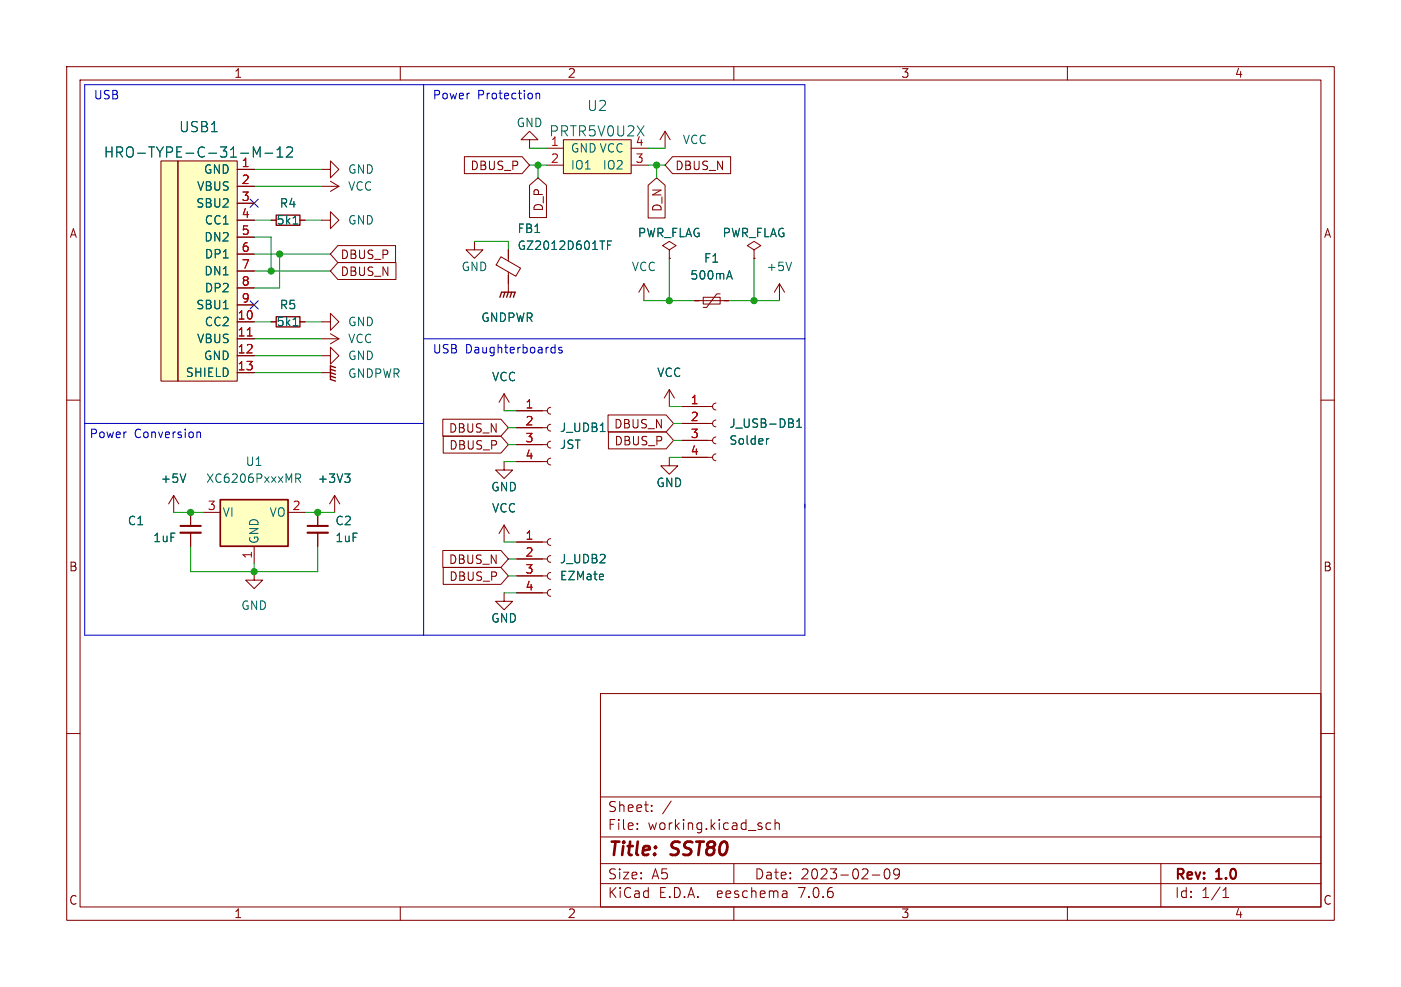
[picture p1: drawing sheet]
<svg xmlns="http://www.w3.org/2000/svg" width="210mm" height="148mm" viewBox="0 0 210 148" stroke-linecap="round" stroke-linejoin="round" font-family="sans-serif">
<g fill="none" stroke="#840000" stroke-width=".15">
<path d="M10 10h190v128h-190zM12 12h186v124h-186zM60 10v2M99.7 19.7l-.8 1.3M99.7 19.7v2.5M99.7 19.7l.8 1.3M110 10v2M160 10v2M24.1 24.1h2.6v33.1h-2.6zM26.7 24.1h8.9v33.1h-8.9zM35.6 25.4h2.5M35.6 27.9h2.5"/>
<path d="M35.6 30.5h2.5M35.6 33h2.5M35.6 35.6h2.5M35.6 38.1h2.5M40.6 33h.8M45 33h.7M48.3 33h1.2v-1.2l1.3 1.2-1.3 1.3v-1.3M48.3 25.4h1.2v-1.3l1.3 1.3-1.3 1.3v-1.3M48.3 27.9h2.5M49.5 27.2l1.3 .7M50.6 39.4h8.8v2.5h-8.8l-1.1-1.3zM50.6 36.8h8.7v2.6h-8.7l-1.1-1.3z"/>
<path d="M50.8 27.9l-1.3 .8M69.6 23.5h8.7l1.1 1.3-1.1 1.2h-8.7zM71.1 36.2v1.3h1.3l-1.3 1.2-1.3-1.2h1.3M75.1 38.5l2.9 1.7-.7 1.2-2.9-1.7zM76.2 37.5v1.6M79.4 27.8l1.2-1.1 1.3 1.1v4.8h-2.5zM79.4 21h1.2l-1.2-1.3-1.3 1.3h1.3v1.2M81.9 22.2h2.6M81.9 24.8h2.6M84.5 21h10.1v5h-10.1zM94.6 22.2h2.6M94.6 24.8h2.6"/>
<path d="M97.2 27.8l1.2-1.1 1.3 1.1v4.9h-2.5zM100.3 37.5l1-.7-1-.6-1 .6 1 .7v1.2M100.3 38.7h.1M100.8 23.5h8.7v2.5h-8.7l-1.1-1.2zM113 37.5l1-.7-1-.6-1 .6 1 .7v1.2M113 38.7h.1M10 60h2M35.6 48.3h2.5M35.6 50.8h2.5M35.6 53.3h2.5M35.6 55.9h2.5M35.6 40.6h2.5"/>
<path d="M35.6 43.2h2.5M35.6 45.7h2.5M40.6 48.3h.8M45 48.3h.7M48.3 48.3h1.2v-1.3l1.3 1.3-1.3 1.2v-1.2M48.3 53.3h1.2v-1.2l1.3 1.2-1.3 1.3v-1.3M48.3 50.8h2.5M48.3 55.9h1.2M49.5 50l1.3 .8M50.8 50.8l-1.3 .8M75.6 59.1v2.5M75.6 59.1l-.8 1.2"/>
<path d="M75.6 59.1l.7 1.2M76.2 40.8v3M96.5 42.5l-.7 1.3M96.5 42.5v2.6M96.5 42.5l.8 1.3M100.3 58.4l-.7 1.3M100.3 58.4v2.6M100.3 58.4l.8 1.3M104.1 45.1h5.1M105.4 44.6h2.5v1h-2.5zM107.9 44.1h-.5l-1.5 2h-.5M116.8 42.5l-.7 1.3"/>
<path d="M116.8 42.5v2.6M116.8 42.5l.8 1.3M198 60h2M26 74.3l-.7 1.3M26 74.3v2.5M26 74.3l.8 1.3M28.6 76.8v2.1M28.6 79.9v2M30.5 76.8h2.5M43.2 76.8h2.5M47.6 76.8v2.1M47.6 79.9v2"/>
<path d="M50.2 74.3l-.8 1.3M50.2 74.3v2.5M50.2 74.3l.7 1.3M66.4 62.9h8.7l1.1 1.2-1.1 1.3h-8.7zM66.4 65.4h8.7l1.1 1.3-1.1 1.2h-8.7zM75.6 69.2v1.3h1.2l-1.2 1.3-1.3-1.3h1.3M75.6 78.7l-.8 1.3M75.6 78.7v2.6M75.6 78.7l.7 1.3M77.5 69.2h4.5M77.5 66.7h4.5M77.5 64.1h4.5"/>
<path d="M77.5 61.6h4.5M82.5 68.7a.51 .51 0 0 0-.5 .5 .51 .51 0 0 0 .5 .5M82.5 66.2a.51 .51 0 0 0-.5 .5 .51 .51 0 0 0 .5 .5M82.5 63.6a.51 .51 0 0 0-.5 .5 .51 .51 0 0 0 .5 .5M82.5 61.1a.51 .51 0 0 0-.5 .5 .51 .51 0 0 0 .5 .5M91.1 62.2h8.8l1.1 1.3-1.1 1.3h-8.8zM91.2 64.8h8.7l1.1 1.2-1.1 1.3h-8.7zM100.3 68.6v1.3h1.3l-1.3 1.2-1.2-1.2h1.2M102.2 68.6h4.6M102.2 66h4.6M102.2 63.5h4.6M102.2 61h4.6"/>
<path d="M107.3 68.1a.51 .51 0 0 0-.5 .5 .51 .51 0 0 0 .5 .5M107.3 65.5a.51 .51 0 0 0-.5 .5 .51 .51 0 0 0 .5 .5M107.3 63a.51 .51 0 0 0-.5 .5 .51 .51 0 0 0 .5 .5M107.3 60.5a.51 .51 0 0 0-.5 .5 .51 .51 0 0 0 .5 .5M38.1 85.7v1.3h1.3l-1.3 1.3-1.3-1.3h1.3M38.1 81.9v2.6M66.4 82.5h8.7l1.1 1.3-1.1 1.3h-8.7zM66.4 85.1h8.7l1.1 1.3-1.1 1.2h-8.7zM75.6 88.9v1.3h1.2l-1.2 1.2-1.3-1.2h1.3M77.5 88.9h4.5M77.5 86.4h4.5M77.5 83.8h4.5"/>
<path d="M77.5 81.3h4.5M82.5 88.4a.51 .51 0 0 0-.5 .5 .51 .51 0 0 0 .5 .5M82.5 85.9a.51 .51 0 0 0-.5 .5 .51 .51 0 0 0 .5 .5M82.5 83.3a.51 .51 0 0 0-.5 .5 .51 .51 0 0 0 .5 .5M82.5 80.8a.51 .51 0 0 0-.5 .5 .51 .51 0 0 0 .5 .5M10 110h2M90 104h108v32h-108zM90 119.5h108M198 110h2M60 136v2M90 132.5h108M90 129.5h108"/>
<path d="M90 125.5h108M95.5 124.2v.2M95.5 123.5v.1M97.7 121.5v.2M97.7 120.8v.1M100.6 120.1l-1.3 1.9M110 136v2M110 129.5v3M115.5 123.5l-.4-.1-.3 .3v.4l.2 .2h.5M116.2 123.5a.37 .37 0 0 1 .6 .1v.8M116.2 122.9v1.5M117.9 133.7l.1 .9"/>
<path d="M118 134.5l-.2 .1M118 133.9l-.2 .1M130.8 131.2h1.1M132.7 130.4l.3-.1a.94 .94 0 0 1 0 1.5h-.1a.91 .91 0 0 1-.2-1.4zM134.8 130.9l-.3 .3h-.2l-.3-.3v-.3l.1-.2 .4-.1 .3 .1a.99 .99 0 0 1-.4 1.4h-.3M160 136v2M174 129.5v6.5M183.3 134.6h.9M183.3 133.5l.5-.4v1.5"/>
</g>
<g fill="#ffffc2" stroke="#ffffc2" stroke-width=".15">
<path d="M24.1 24.1h2.6v33.1h-2.6z"/>
<path d="M26.7 24.1h8.9v33.1h-8.9z"/>
<path d="M84.5 21h10.1v5h-10.1z"/>
<path d="M33 74.9h10.2v7h-10.2z"/>
</g>
<path d="M37.1 50.4h.7" fill="none" stroke="#a90000" stroke-width=".15"/>
<g fill="none" stroke="#006464" stroke-width=".15">
<path d="M38 23.6v-1.6l.5 1.1 .5-1.1v1.6M39.7 23h1.2M41.5 23.6h.9M41.5 22.5l.5-.5v1.6M43 22.2l.2-.2 .5 .1a.41 .41 0 0 1 .1 .6l-.9 .9h1M43.9 33.6h.8M91.1 36.7h.4M91.7 36.1h-.6v1.3M118.7 39.3l-.5 1.3M43.9 48.8h.8M109 41.5h.6M109.3 40.6l.5 1.3"/>
<path d="M27.8 71.1l-.4 1.2M44.3 71.7h.6l.2-.2-.1-.3-.2-.1h-.5v1.2M44.6 71.7l.5 .6M51.7 71.1h.8l-.5 .4M52.2 71.5l.3 .3v.3l-.3 .2M90 64.7h.7M115.3 65.8l-.3 .1M119.4 64.1h.8M119.4 63.2l.4-.4v1.3"/>
</g>
<path d="M27.1 79.9h3M46.1 79.9h3" fill="none" stroke="#840000" stroke-width=".33"/>
<path d="M27.1 78.9h3M46.1 78.9h3" fill="none" stroke="#840000" stroke-width=".3"/>
<path d="M41.4 32.3h3.6v1.5h-3.6zM41.4 47.5h3.6v1.5h-3.6zM49.5 56.4l.8 .2M49.5 55.9l.8 .2M49.5 55.4l.8 .2M50.3 55.1l-.8-.2v2l.8 .3M74.9 44.6l.3-.8h2l-.2 .8M75.7 43.8l-.3 .8M76.2 43.8l-.3 .8M76.7 43.8l-.2 .8" fill="none" stroke="#840000" stroke-width=".2"/>
<path d="M33 74.9h10.2v7h-10.2z" fill="none" stroke="#840000" stroke-width=".25"/>
<path d="M12.7 12.7h107.9v82.6h-107.9zM63.5 12.7v82.6M80.4 14v.8M80.4 14.1l.1-.1h.3l.1 .8M63.5 50.8h57.1M82.8 52.1h.4M83.2 51.7v1.2M83.2 52.9h-.4M84.2 52.1h-.3l-.2 .2 .1 .1 .4 .2v.3h-.5M12.7 63.5h50.8M29.5 64.9l.2-.1h.3l.1 .8" fill="none" stroke="#0000c2" stroke-width=".15"/>
<g fill="none" stroke="#009600" stroke-width=".15">
<path d="M38.1 35.6h2.5v5M38.1 33h2.5M38.1 27.9h10.2M38.1 25.4h10.2M38.1 38.1h11.4M41.9 38.1v5.1h-3.8M45.7 33h2.6M71.1 36.2h5.1v1.3M79.4 22.2h2.5M79.4 24.8h2.5M80.6 24.8v1.9M97.2 22.2h2.5"/>
<path d="M97.2 24.8h2.5M98.4 24.8v1.9M100.3 38.7v6.4M113 38.7v6.4M38.1 40.6h11.4M38.1 48.3h2.5M38.1 53.3h10.2M38.1 55.9h10.2M38.1 50.8h10.2M45.7 48.3h2.6M96.5 45.1h7.6M109.2 45.1h7.6"/>
<path d="M26 76.8h4.5M45.7 76.8h4.5M75.6 61.6h1.9M75.6 69.2h1.9M76.2 64.1h1.3M76.2 66.7h1.3M100.3 61h1.9M100.3 68.6h1.9M101 66h1.2M101 63.5h1.2M28.6 81.9v3.8h19v-3.8M38.1 84.5v1.2"/>
<path d="M75.6 88.9h1.9M75.6 81.3h1.9M76.2 86.4h1.3M76.2 83.8h1.3"/>
</g>
<path d="M37.5 29.9l1.2 1.2M38.7 29.9l-1.2 1.2M37.5 45.1l1.2 1.2M38.7 45.1l-1.2 1.2" fill="none" stroke="#000084" stroke-width=".15"/>
<g fill="#009600" stroke="#009600" stroke-width=".15">
<circle cx="80.6" cy="24.8" r=".46"/>
<circle cx="98.4" cy="24.8" r=".46"/>
<circle cx="40.6" cy="40.6" r=".46"/>
<circle cx="41.9" cy="38.1" r=".46"/>
<circle cx="100.3" cy="45.1" r=".46"/>
<circle cx="113" cy="45.1" r=".46"/>
<circle cx="47.6" cy="76.8" r=".46"/>
<circle cx="28.6" cy="76.8" r=".46"/>
<circle cx="38.1" cy="85.7" r=".46"/>
</g>
<g font-size="2.8" fill="#840000">
<text x="91" y="128.9">Title:</text>
<text x="100.7" y="128.9">SST80</text>
</g>
<g font-size="2.1" fill="#006464">
<text x="87.9" y="16.9">U2</text>
<text x="15.5" y="23.9">HRO-TYPE-C-31-M-12</text>
<text x="26.8" y="20">USB1</text>
<text x="82.2" y="20.7">PRTR5V0U2X</text>
</g>
<g font-size="2.1" fill="#840000">
<text x="91" y="124.7">File:</text>
<text x="91" y="122">Sheet:</text>
<text x="97.1" y="124.7">working.kicad_sch</text>
<text x="91" y="134.9">KiCad</text>
<text x="91" y="132.1">Size:</text>
<text x="97.7" y="132.1">A5</text>
<text x="98.7" y="134.9">E.D.A.</text>
<text x="107.6" y="134.9">eeschema</text>
<text x="113" y="132.1">Date:</text>
<text x="120" y="134.9">7.0.6</text>
<text x="120" y="132.1">2023-02-09</text>
<text x="176" y="132.3">Rev:</text>
<text x="176" y="134.9">Id:</text>
<text x="180.1" y="134.9">1/1</text>
<text x="182.4" y="132.3">1.0</text>
</g>
<g font-size="1.8" fill="#840000">
<text x="35" y="11.9">1</text>
<text x="85" y="11.9">2</text>
<text x="135" y="11.9">3</text>
<text x="185" y="11.9">4</text>
<text x="70.4" y="25.7">DBUS_P</text>
<text x="101.1" y="25.7">DBUS_N</text>
<text x="10.3" y="35.9">A</text>
<text x="81.6" y="31.8" transform="rotate(-90 81.6 31.8)">D_P</text>
<text x="99.4" y="31.9" transform="rotate(-90 99.4 31.9)">D_N</text>
<text x="198.4" y="35.9">A</text>
<text x="51" y="41.6">DBUS_N</text>
<text x="51" y="39.1">DBUS_P</text>
<text x="67.2" y="65.1">DBUS_N</text>
<text x="92" y="64.5">DBUS_N</text>
<text x="67.3" y="67.6">DBUS_P</text>
<text x="92" y="67">DBUS_P</text>
<text x="10.3" y="85.9">B</text>
<text x="67.2" y="84.8">DBUS_N</text>
<text x="67.3" y="87.3">DBUS_P</text>
<text x="198.3" y="85.9">B</text>
<text x="10.3" y="135.9">C</text>
<text x="35" y="137.9">1</text>
<text x="85" y="137.9">2</text>
<text x="135" y="137.9">3</text>
<text x="185" y="137.9">4</text>
<text x="198.3" y="135.9">C</text>
</g>
<g font-size="1.8" fill="#0000c2">
<text x="14" y="15">USB</text>
<text x="64.8" y="15">Power</text>
<text x="71.6" y="15">Protection</text>
<text x="64.8" y="53.1">USB</text>
<text x="69.8" y="53.1">Daughterboards</text>
<text x="13.3" y="65.8">Power</text>
<text x="20.1" y="65.8">Conversion</text>
</g>
<g font-size="1.8" fill="#006464">
<text x="77.3" y="19.3">GND</text>
<text x="85.5" y="23.1">GND VCC</text>
<text x="102.2" y="21.8">VCC</text>
<text x="29.4" y="28.8">VBUS</text>
<text x="30.5" y="26.3">GND</text>
<text x="52.1" y="26.3">GND</text>
<text x="52.1" y="28.8">VCC</text>
<text x="85.5" y="25.6">IO1</text>
<text x="90.3" y="25.6">IO2</text>
<text x="29.3" y="31.3">SBU2</text>
<text x="30.6" y="33.9">CC1</text>
<text x="41.4" y="33.9">5k1</text>
<text x="41.8" y="31.3">R4</text>
<text x="52.1" y="33.9">GND</text>
<text x="77.5" y="35.2">FB1</text>
<text x="95.5" y="35.8">PWR_FLAG</text>
<text x="108.2" y="35.8">PWR_FLAG</text>
<text x="30.5" y="36.4">DN2</text>
<text x="30.5" y="41.5">DN1</text>
<text x="30.6" y="39">DP1</text>
<text x="69.1" y="40.9">GND</text>
<text x="77.5" y="37.7">GZ2012D601TF</text>
<text x="94.6" y="40.9">VCC</text>
<text x="105.4" y="39.6">F1</text>
<text x="114.8" y="40.9">+5V</text>
<text x="29.3" y="46.6">SBU1</text>
<text x="30.6" y="44">DP2</text>
<text x="41.8" y="46.6">R5</text>
<text x="103.4" y="42.1">500mA</text>
<text x="29.4" y="51.7">VBUS</text>
<text x="30.6" y="49.1">CC2</text>
<text x="41.4" y="49.1">5k1</text>
<text x="52.1" y="49.1">GND</text>
<text x="52.1" y="51.7">VCC</text>
<text x="72" y="48.5">GNDPWR</text>
<text x="27.7" y="56.7">SHIELD</text>
<text x="30.5" y="54.2">GND</text>
<text x="52.1" y="54.2">GND</text>
<text x="52.1" y="56.9">GNDPWR</text>
<text x="73.6" y="57.4">VCC</text>
<text x="98.4" y="56.7">VCC</text>
<text x="83.8" y="65">J_UDB1</text>
<text x="109.2" y="64.4">J_USB-DB1</text>
<text x="36.7" y="70.1">U1</text>
<text x="83.8" y="67.5">JST</text>
<text x="109.2" y="66.9">Solder</text>
<text x="24" y="72.6">+5V</text>
<text x="30.8" y="72.6">XC6206PxxxMR</text>
<text x="33.3" y="77.7">VI</text>
<text x="40.3" y="77.7">VO</text>
<text x="47.5" y="72.6">+3V3</text>
<text x="73.5" y="73.9">GND</text>
<text x="73.6" y="77.1">VCC</text>
<text x="98.3" y="73.3">GND</text>
<text x="19.1" y="79">C1</text>
<text x="22.9" y="81.5">1uF</text>
<text x="39" y="81.7" transform="rotate(-90 39 81.7)">GND</text>
<text x="50.2" y="79">C2</text>
<text x="50.2" y="81.5">1uF</text>
<text x="83.8" y="84.7">J_UDB2</text>
<text x="83.8" y="87.2">EZMate</text>
<text x="36.1" y="91.7">GND</text>
<text x="73.5" y="93.6">GND</text>
</g>
<g font-size="1.8" fill="#a90000">
<text x="82.5" y="22">1</text>
<text x="95.2" y="22">4</text>
<text x="36.1" y="25.1">1</text>
<text x="36.1" y="27.7">2</text>
<text x="82.5" y="24.5">2</text>
<text x="95.2" y="24.5">3</text>
<text x="36.1" y="30.2">3</text>
<text x="36.1" y="32.8">4</text>
<text x="36.1" y="35.3">5</text>
<text x="36.1" y="37.8">6</text>
<text x="36.1" y="40.4">7</text>
<text x="36.1" y="42.9">8</text>
<text x="36.1" y="45.5">9</text>
<text x="35.5" y="48">10</text>
<text x="35.5" y="50.5">11</text>
<text x="35.5" y="53.1">12</text>
<text x="35.5" y="55.6">13</text>
<text x="78.7" y="61.3">1</text>
<text x="78.7" y="63.9">2</text>
<text x="103.4" y="60.7">1</text>
<text x="103.4" y="63.2">2</text>
<text x="103.4" y="65.8">3</text>
<text x="78.7" y="66.4">3</text>
<text x="78.7" y="69">4</text>
<text x="103.4" y="68.3">4</text>
<text x="31" y="76.6">3</text>
<text x="43.7" y="76.6">2</text>
<text x="37.8" y="83.9" transform="rotate(-90 37.8 83.9)">1</text>
<text x="78.7" y="81">1</text>
<text x="78.7" y="83.6">2</text>
<text x="78.7" y="86.1">3</text>
<text x="78.7" y="88.6">4</text>
</g>
</svg>
